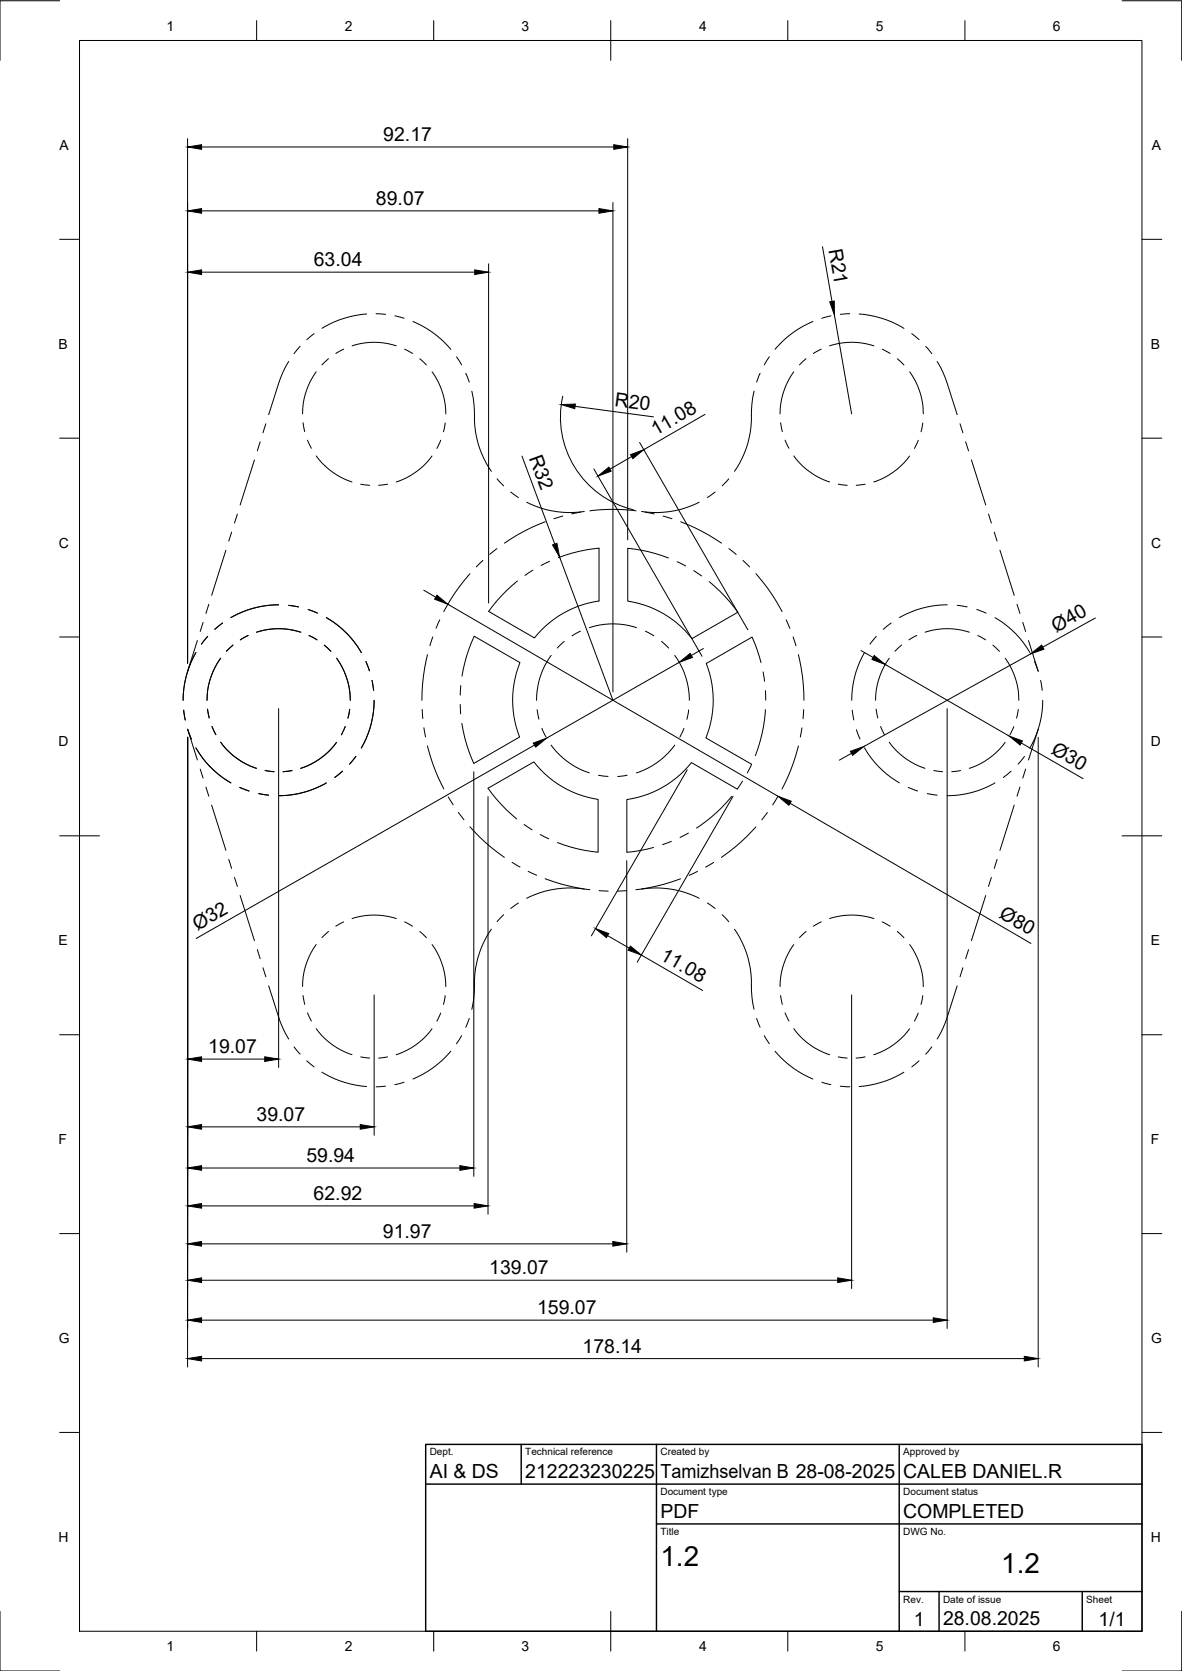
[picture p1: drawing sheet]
<svg xmlns="http://www.w3.org/2000/svg" width="297mm" height="420mm" viewBox="0 0 297 420" stroke-linecap="round" stroke-linejoin="round" font-family="sans-serif">
<!-- layer: Reference -->
<g fill="none" stroke="#000" stroke-width=".25">
<path d="M92.1 79a25.2 25.2 0 0 0-11.2 3.6M94.5 78.9l2.4 .1M99.3 79.4l2.2 .6M208.8 79.4l-2.3 .6M213.6 78.9l-2.4 .1M215.9 79a25.1 25.1 0 0 1 11.3 3.6M72.6 90.9l-2.1 4.2-3 9.2M75.4 87.1l-1.5 1.8M78.9 83.9l-1.8 1.5M79.5 93.5a18 18 0 0 0-3.5 10.6M82.5 90.2l-1.6 1.5M86.4 87.8l-2 1.1"/>
<path d="M88.5 87a17.8 17.8 0 0 1 11.1 0M101.7 87.8l2 1.1M103.8 80.8a24.9 24.9 0 0 1 9.5 7M105.5 90.2l1.6 1.6M108.6 93.5a18.2 18.2 0 0 1 3.4 10.6M114.7 89.7l1.3 2M117.1 93.9l.8 2.2M118.6 98.4l.6 4.7a24.4 24.4 0 0 0 4.3 15.4M189.5 98.4l-.7 4.7a24.4 24.4 0 0 1-4.2 15.4M191 93.9l-.9 2.2M193.3 89.7l-1.2 2M199.5 93.5a18.2 18.2 0 0 0-3.5 10.6"/>
<path d="M202.6 90.2l-1.7 1.5M204.3 80.8a24.9 24.9 0 0 0-9.5 7M206.4 87.8l-2 1.1M208.5 87a17.9 17.9 0 0 1 11.1 0M221.7 87.8l2 1.1M225.5 90.2l1.7 1.6M228.6 93.5a18 18 0 0 1 3.4 10.6M229.1 83.9l1.9 1.5M232.6 87.1l1.6 1.8M235.5 90.9l2.1 4.2 2.9 9.2M63.9 115.6l-3.6 11.4M65.4 111.1l-.7 2.3"/>
<path d="M66.8 106.6l-.7 2.2M76.2 106.3l.4 2.2M77.3 110.7l1 2M79.5 114.6a18.1 18.1 0 0 0 9 6.6M108.6 114.7a18 18 0 0 1-9 6.5M110.7 110.7l-.9 2.1M111.9 106.3l-.5 2.3M196.2 106.3l.4 2.2M197.3 110.7l1 2M199.5 114.6a18.1 18.1 0 0 0 9 6.6M228.6 114.7a18 18 0 0 1-9 6.5M230.8 110.7l-1 2.1"/>
<path d="M231.9 106.3l-.4 2.3M241.3 106.6l.7 2.2M242.7 111.1l.7 2.3M244.1 115.6l3.6 11.4M56.8 138.3l-3.6 11.4M58.2 133.8l-.7 2.3M59.6 129.3l-.7 2.2M90.6 121.8l2.3 .2M97.4 121.8l-2.3 .2M124.9 137.9l-1.8 1.5M124.9 120.4l1.7 1.8M128.3 123.7l2 1.4"/>
<path d="M132.4 126.3a23.9 23.9 0 0 0 14.4 2.3M137 131.2l-5.2 2.3-5 3.1M141.4 129.8l-2.2 .6M145.9 128.8l-2.2 .4M148.3 128.4l4.7-.3 4 .1 2.8 .2M162.1 128.8l2.3 .4M166.6 129.8l2.3 .6M171 131.2l5.3 2.3 5 3.1M175.7 126.3a23.9 23.9 0 0 1-14.5 2.3M179.7 123.7l-1.9 1.4M183.1 120.4l-1.6 1.8M183.2 137.9l1.8 1.5"/>
<path d="M210.7 121.8l2.2 .2M217.4 121.8l-2.2 .2M248.4 129.3l.7 2.2M249.9 133.8l.7 2.3M251.3 138.3l3.6 11.4M51 156.5l-.7 2.3M52.5 152l-.7 2.2M55.9 156.7l-1.9 1.5M62.4 159.8l-2 1.1M64.5 159a17.8 17.8 0 0 1 11.1 0M70 152.1a23.9 23.9 0 0 0-12 3.2M72.5 152.2l2.5 .4"/>
<path d="M77.4 153.2l2.4 1M77.7 159.8l2 1.1M82 155.3a23.8 23.8 0 0 1 8.8 8.8M110.5 155.9l-.9 2.1M118.1 144.3l-4.1 5.2-2.5 4.3M121.3 140.9l-1.6 1.7M133.9 143.4l-2 1.3M138.1 141.1l-2.1 1.1M140.3 140.2l5.1-1.5 5.1-.9v13.3a25.4 25.4 0 0 0-16.2 9.3l-11.5-6.7 3.3-4 3.9-3.6M145.9 158.7l-2.2 1.2M148.1 157.8a18.9 18.9 0 0 1 11.9 0M162.2 158.7l2.1 1.2"/>
<path d="M168 140.3l-5.1-1.6-5.1-.8v13.3a25.2 25.2 0 0 1 16.1 9.4l11.5-6.7-3.3-4-3.9-3.6M170.2 141.2l2.1 1.1M174.3 143.5l2 1.3M186.7 140.9l1.7 1.7M190 144.3l4 5.2 2.5 4.3M197.6 155.9l.9 2.1M223.9 156.7l-1.9 1.5M230.4 159.8l-2 1.1M232.5 159a17.9 17.9 0 0 1 11.1 0M238 152.1a23.9 23.9 0 0 0-12 3.2M240.6 152.2l2.4 .4M245.5 153.2l2.3 1"/>
<path d="M245.7 159.8l2 1.1M250 155.3a23.8 23.8 0 0 1 8.8 8.8M255.6 152l.7 2.2M257 156.5l.7 2.3M46.2 178.6l.3 2.4M49.2 164.1a24.2 24.2 0 0 0-3.2 12M49.6 161.1l-2.5 7.7M52.2 178.3l.4 2.2M52.2 160l-1.6 2M55.5 165.5a18 18 0 0 0-3.5 10.6M58.5 162.2l-1.6 1.5M81.5 162.2l1.6 1.6"/>
<path d="M84.6 165.5a18.2 18.2 0 0 1 3.4 10.6M87.9 178.4l-.5 2.2M91.9 166.3l.9 2.4M93.5 171.1l.4 2.5M94 176.1a24.2 24.2 0 0 1-3.2 12M106.1 178.4l.2 2.3M107.4 164.6l-1 5.5-.4 6M108.8 160.1l-.8 2.2M115.7 177.1l.1 2.4M115.8 172.4l-.1 2.4M116.1 170l1.2-5.2 1.9-4.8 11.5 6.6a25.2 25.2 0 0 0-.1 18.7l-11.5 6.7-1.9-4.9-1.1-5.2M135 178.5l.4 2.3"/>
<path d="M138.5 164.8a19.1 19.1 0 0 0-3.7 11.3M141.8 161.3l-1.8 1.6M166.3 161.3l1.7 1.6M169.6 164.8a19.1 19.1 0 0 1 3.6 11.3M173.1 178.5l-.5 2.4M191.2 166.6l-.9-3.1-1.3-3.3-11.5 6.6a25.2 25.2 0 0 1-.1 18.7l11.5 6.7M191.8 169l.3 2.3M192.3 178.4a37 37 0 0 1-2.5 11.6M192.4 173.7v2.4M199.3 160.1l.7 2.3M200.6 164.6l1.1 5.5 .3 6M202 178.4l-.2 2.3"/>
<path d="M214.2 178.6l.4 2.4M217.3 164.1a23.6 23.6 0 0 0-3.3 12M220.2 178.3l.4 2.2M220.2 160l-1.6 2M223.5 165.5a18.2 18.2 0 0 0-3.5 10.6M226.6 162.2l-1.7 1.5M249.5 162.2l1.7 1.6M252.6 165.5a18 18 0 0 1 3.4 10.6M255.9 178.4l-.4 2.2M258.5 161.1l2.4 7.7M260 166.3l.9 2.4M261.5 171.1l.4 2.5"/>
<path d="M262 176.1a24 24 0 0 1-3.2 12M47.1 183.3l2.5 7.8M47.2 183.5l.9 2.3M49.2 188a23.6 23.6 0 0 0 8.8 8.9M50.3 193.4l.7 2.2M51.8 197.9l.7 2.3M53.3 182.7l1 2M55.5 186.6a18 18 0 0 0 9 6.6M60.2 198l2.4 .9M65 199.5l2.5 .4M66.6 193.7l2.3 .3M73.4 193.8l-2.3 .2"/>
<path d="M82 196.9a23.8 23.8 0 0 1-12 3.2M84.6 186.7a17.7 17.7 0 0 1-9 6.5M86.1 193.9l-2 1.6M86.7 182.7l-.9 2.1M89.4 190.2l-1.6 1.9M106.5 183l.4 2.3M107.4 187.5l2 6.2 2.1 4.7M136.2 183.1l1 2.2M138.5 187.3a19.3 19.3 0 0 0 9.6 7M150.4 194.9l2.4 .3M157.6 194.9l-2.4 .3M169.6 187.4a19.1 19.1 0 0 1-9.7 6.9"/>
<path d="M171.9 183.2l-1 2.1M186.6 196.4l-1.3 2-11.5-6.7a25.4 25.4 0 0 1-16.3 9.3v13.3l3.6-.5 3.1-.7M188.9 192.2l-1.1 2.1M200.6 187.6l-1.9 6.1-2.2 4.7M201.5 183l-.4 2.3M215.2 183.5l.9 2.3M217.3 188a23.8 23.8 0 0 0 8.7 8.9M221.3 182.7l1 2M223.5 186.6a17.8 17.8 0 0 0 9 6.6M228.3 198l2.3 .9M233 199.5l2.5 .4M234.7 193.7l2.2 .3"/>
<path d="M241.4 193.8l-2.2 .2M250 196.9a23.8 23.8 0 0 1-12 3.2M252.6 186.7a18 18 0 0 1-9 6.5M254.1 193.9l-2 1.6M254.8 182.7l-1 2.1M256.3 197.9l-.7 2.3M257.5 190.2l-1.6 1.9M257.7 193.4l-.7 2.2M260.9 183.3l-2.4 7.8M53.2 202.5l3.6 11.3M57.5 216.1l.7 2.3M112.6 200.4l1.3 2"/>
<path d="M115.2 204.3l1.4 1.8M118.1 207.9l3.8 3.9 4.8 3.8M128.7 216.8l2 1.2M129.8 205.9l-3.9-3.7-3.3-4 11.6-6.6a25.2 25.2 0 0 0 16.1 9.4v13.3l-5.1-.9-5.1-1.5M131.7 207.3l2 1.4M132.7 219.1l2.2 1M135.8 209.8l2.1 1.1M168.7 211.5l-2.2 .9M173 209.5l-2.1 1.1M175.3 219.1l-2.1 1M179.3 216.9l-2 1.1M183.9 200.3a38.2 38.2 0 0 1-8.9 7.9"/>
<path d="M189.9 207.9l-3.7 3.9-4.9 3.8M192.8 204.3l-1.3 1.8M195.4 200.4l-1.2 2M250.6 216.1l-.7 2.3M254.9 202.5l-3.6 11.3M58.9 220.6l.7 2.3M60.3 225.2l3.6 11.3M64.7 238.8l.7 2.3M79.5 237.5a18 18 0 0 0-3.5 10.6M82.5 234.2l-1.6 1.6M86.4 231.8l-2 1.1M88.5 231a17.8 17.8 0 0 1 11.1 0"/>
<path d="M101.7 231.8l2 1.1M105.5 234.2l1.6 1.6M108.6 237.5a18.2 18.2 0 0 1 3.4 10.6M123.5 233.6a24.4 24.4 0 0 0-4.3 15.5l-.6 4.7M126.6 230l-1.7 1.7M130.3 227.1l-1.9 1.3M137 220.9l6.1 1.9 5.1 .9M146.8 223.5a24 24 0 0 0-14.4 2.4M150.5 223.9l2.3 .2M157.5 223.9l-2.3 .2M161.2 223.5a24 24 0 0 1 14.5 2.4M171 221l-6 1.8-5.2 .9"/>
<path d="M177.8 227.1l1.9 1.3M181.5 230l1.6 1.8M184.6 233.6a24.4 24.4 0 0 1 4.2 15.5l.7 4.7M199.5 237.5a18.2 18.2 0 0 0-3.5 10.6M202.6 234.2l-1.7 1.6M206.4 231.8l-2 1.1M208.5 231a17.9 17.9 0 0 1 11.1 0M221.7 231.8l2 1.1M225.5 234.2l1.7 1.6M228.6 237.5a18 18 0 0 1 3.4 10.6M243.4 238.8l-.7 2.3M247.7 225.2l-3.6 11.3"/>
<path d="M249.1 220.6l-.7 2.3M66.1 243.3l.7 2.3M67.5 247.9l3 9.1 2.1 4.3M76.2 250.3l.4 2.2M77.3 254.7l1 2M79.5 258.6a17.8 17.8 0 0 0 9 6.6M108.6 258.7a18 18 0 0 1-9 6.5M110.7 254.7l-.9 2.1M111.9 250.3l-.5 2.3M117.9 256.1l-.8 2.2M190.1 256.1l.9 2.2M196.2 250.3l.4 2.2"/>
<path d="M197.3 254.7l1 2M199.5 258.6a17.8 17.8 0 0 0 9 6.6M228.6 258.7a18 18 0 0 1-9 6.5M230.8 254.7l-1 2.1M231.9 250.3l-.4 2.3M240.5 247.9l-2.9 9.1-2.1 4.3M242 243.3l-.7 2.3M73.9 263.2l1.5 1.8M77.1 266.7l1.8 1.6M80.9 269.6a24.5 24.5 0 0 0 11.2 3.6M90.6 265.7l2.3 .3M96.9 273.1l-2.4 .2"/>
<path d="M97.4 265.7l-2.3 .3M101.5 272.1l-2.3 .6M113.3 264.3a25.1 25.1 0 0 1-9.5 7M116 260.4l-1.3 2M192.1 260.4l1.2 2M194.8 264.3a25.1 25.1 0 0 0 9.5 7M206.5 272.1l2.3 .6M210.7 265.7l2.2 .3M211.2 273.1l2.4 .2M217.4 265.7l-2.2 .3M227.1 269.6a24.7 24.7 0 0 1-11.2 3.6M230.9 266.7l-1.8 1.6"/>
<path d="M234.2 263.2l-1.6 1.9"/>
</g>
<!-- layer: BORDER -->
<g fill="none" stroke="#000" stroke-width=".25">
<path d="M15 .2h-15v15M20 10.2h267v400h-267zM64.5 5.2v5M109 5.2v5M153.5 5.2v10M198 5.2v5M242.5 5.2v5M282 .2h15v15M15 60.2h5M287 60.2h5M15 110.2h5M287 110.2h5"/>
<path d="M15 160.2h5M287 160.2h5M15 210.2h10M282 210.2h10M15 260.2h5M287 260.2h5M15 310.2h5M287 310.2h5M15 360.2h5M287 360.2h5M0 405.2v15h15M64.5 410.2v5"/>
<path d="M109 410.2v5M153.5 405.2v10M198 410.2v5M242.5 410.2v5M297 405.2v15h-15"/>
</g>
<!-- layer: TITLEBLOCK -->
<path d="M107 363.2h180v47h-180zM107 373.2h180M131 363.2v10M165 363.2v47M226 363.2v47M165 383.2h122M226 400.2h61M236 400.2v10M272 400.2v10" fill="none" stroke="#000" stroke-width=".36"/>
<!-- layer: FD_Dimensions -->
<g fill="none" stroke="#000" stroke-width=".25">
<path d="M47.1 34.9v131.9M50.7 37h103.5M157.7 34.9v100.9M50.7 53h99.8M154 50.9v123.1M50.7 68.4h68.6M122.8 66.3v85.3M206.7 62l2.4 13.8M209.7 79.2l4.3 24.9M141.4 99.6a24 24 0 0 0 17.8 28.6M131.2 114.7l8.2 22.1M144.5 102.2l19.7 2.6"/>
<path d="M149.2 117.9l27.2 47.1M158.7 114.8l-5.4 3.2M160.7 111.3l27.2 47.1M177.2 104.2l-15.4 8.9M106.5 148.4l3 1.8M112.5 151.9l83 48.3M140.6 140.1l13.4 36M275.3 155.4l-13.2 7.3M70 178.2v90.2M170.7 166.5l-33.3 19.1M176.8 163.1l-3.1 1.7M216.4 163.6l3 1.7"/>
<path d="M222.4 167.1l31.2 18M238 178.2v155.8M259 164.4l-42 23.3M47.1 185.4v158.3M119.1 194.1v101.7M134.3 187.3l-85 48.7M172.7 193.6l-24.1 41.7M214 189.4l-3.1 1.7M256.6 186.8l15.6 9M260.9 185.4v158.3M122.6 200.3v105M157.5 216.4v98.5"/>
<path d="M184.2 200.2l-24.1 41.8M198.5 202l60.6 35.2M152.7 235.2l5.4 3.2M94 250.2v35.3M161.2 240.1l15.4 8.9M214 250.2v73.8M50.7 266.3h15.8M50.7 293.7h64.9M50.7 283.3h39.8M50.7 312.8h103.3M50.7 303.2h68.4M50.7 321.9h159.8"/>
<path d="M50.7 331.9h183.8M50.7 341.6h206.7"/>
</g>
<g fill="#000" stroke="#000" stroke-width=".25">
<path d="M47.1 37l3.6-.6v1.1zM154.2 36.4l3.5 .6-3.5 .5zM47.1 53l3.6-.5v1.1zM150.5 52.5l3.5 .5-3.5 .6zM47.1 68.4l3.6-.5v1.1zM119.3 67.9l3.5 .5-3.5 .6zM208.5 75.9l1.2-.2v3.5zM141 101.7l3.6-.1-.2 1.2zM150.3 119.7l2.7-2.2 .6 1zM158.5 114.3l3.3-1.2-2.8 2.2zM138.9 137l1.1-.4 .6 3.5zM109.8 149.7l2.7 2.2-3.3-1.2z"/>
<path d="M170.7 166.5l2.7-2.2 .6 1zM219.7 164.8l2.7 2.3-3.3-1.3zM259 164.4l2.8-2.2 .5 1zM134 186.8l3.4-1.2-2.8 2.3zM213.7 188.9l3.3-1.2-2.7 2.2zM253.6 185.1l3.3 1.2-.6 1zM195.5 200.2l3.3 1.3-.6 1zM149.6 233.5l3.4 1.2-.6 1.1zM158.4 237.9l2.8 2.2-3.4-1.2zM47.1 266.3l3.6-.6v1.2zM66.5 265.7l3.5 .6-3.5 .6zM47.1 293.7l3.6-.6v1.2z"/>
<path d="M47.1 283.3l3.6-.5v1.1zM90.5 282.8l3.5 .5-3.5 .6zM115.6 293.1l3.5 .6-3.5 .6zM47.1 312.8l3.6-.6v1.1zM47.1 303.2l3.6-.6v1.2zM119.1 302.6l3.5 .6-3.5 .6zM154 312.2l3.5 .6-3.5 .5zM47.1 321.9l3.6-.6v1.2zM47.1 331.9l3.6-.6v1.2zM210.5 321.3l3.5 .6-3.5 .6zM234.5 331.3l3.5 .6-3.5 .6zM47.1 341.6l3.6-.6v1.2z"/>
<path d="M257.4 341l3.5 .6-3.5 .6z"/>
</g>
<g font-size="7">
<text x="166" y="393.7">1.2</text>
<text x="251.6" y="395.4">1.2</text>
</g>
<g font-size="4.9">
<text x="96.3" y="35.5">92.17</text>
<text x="94.5" y="51.6">89.07</text>
<text x="208.2" y="62.8" transform="rotate(80 208.2 62.8)">R21</text>
<text x="78.9" y="67">63.04</text>
<text x="154.3" y="102" transform="rotate(8 154.3 102)">R20</text>
<text x="164.8" y="109.6" transform="rotate(-30 164.8 109.6)">11.08</text>
<text x="132.9" y="115.1" transform="rotate(70 132.9 115.1)">R32</text>
<text x="265.4" y="159.1" transform="rotate(-29 265.4 159.1)">Ø40</text>
<text x="263.9" y="189.3" transform="rotate(30 263.9 189.3)">Ø30</text>
<text x="250.9" y="230.7" transform="rotate(30 250.9 230.7)">Ø80</text>
<text x="49.6" y="234" transform="rotate(-30 49.6 234)">Ø32</text>
<text x="165.7" y="241.1" transform="rotate(30 165.7 241.1)">11.08</text>
<text x="52.3" y="264.8">19.07</text>
<text x="64.5" y="281.9">39.07</text>
<text x="77" y="292.2">59.94</text>
<text x="78.8" y="301.8">62.92</text>
<text x="96.2" y="311.3">91.97</text>
<text x="123" y="320.4">139.07</text>
<text x="135" y="330.5">159.07</text>
<text x="146.4" y="340.1">178.14</text>
<text x="108" y="371.7">AI &amp; DS</text>
<text x="132" y="371.7">212223230225</text>
<text x="166" y="371.7">Tamizhselvan B 28-08-2025</text>
<text x="227" y="371.7">CALEB DANIEL.R</text>
<text x="166" y="381.7">PDF</text>
<text x="227" y="381.7">COMPLETED</text>
<text x="229.6" y="408.8">1</text>
<text x="237" y="408.7">28.08.2025</text>
<text x="276.1" y="408.8">1/1</text>
</g>
<g font-size="3.5">
<text x="41.9" y="7.7">1</text>
<text x="86.6" y="7.7">2</text>
<text x="131.1" y="7.7">3</text>
<text x="175.7" y="7.7">4</text>
<text x="220.1" y="7.7">5</text>
<text x="264.6" y="7.7">6</text>
<text x="15" y="37.7">A</text>
<text x="289.5" y="37.7">A</text>
<text x="14.7" y="87.7">B</text>
<text x="289.2" y="87.7">B</text>
<text x="14.8" y="137.7">C</text>
<text x="289.3" y="137.7">C</text>
<text x="14.7" y="187.7">D</text>
<text x="289.2" y="187.7">D</text>
<text x="14.7" y="237.7">E</text>
<text x="289.2" y="237.7">E</text>
<text x="14.7" y="287.7">F</text>
<text x="289.2" y="287.7">F</text>
<text x="14.8" y="337.7">G</text>
<text x="289.3" y="337.7">G</text>
<text x="14.7" y="387.7">H</text>
<text x="289.2" y="387.7">H</text>
<text x="41.9" y="415.2">1</text>
<text x="86.6" y="415.2">2</text>
<text x="131.1" y="415.2">3</text>
<text x="175.7" y="415.2">4</text>
<text x="220.1" y="415.2">5</text>
<text x="264.6" y="415.2">6</text>
</g>
<g font-size="2.5">
<text x="108" y="366">Dept.</text>
<text x="132" y="366">Technical reference</text>
<text x="166" y="366">Created by</text>
<text x="227" y="366">Approved by</text>
<text x="166" y="376">Document type</text>
<text x="227" y="376">Document status</text>
<text x="166" y="386">Title</text>
<text x="227" y="386">DWG No.</text>
<text x="227" y="403">Rev.</text>
<text x="237" y="403">Date of issue</text>
<text x="273" y="403">Sheet</text>
</g>
</svg>
